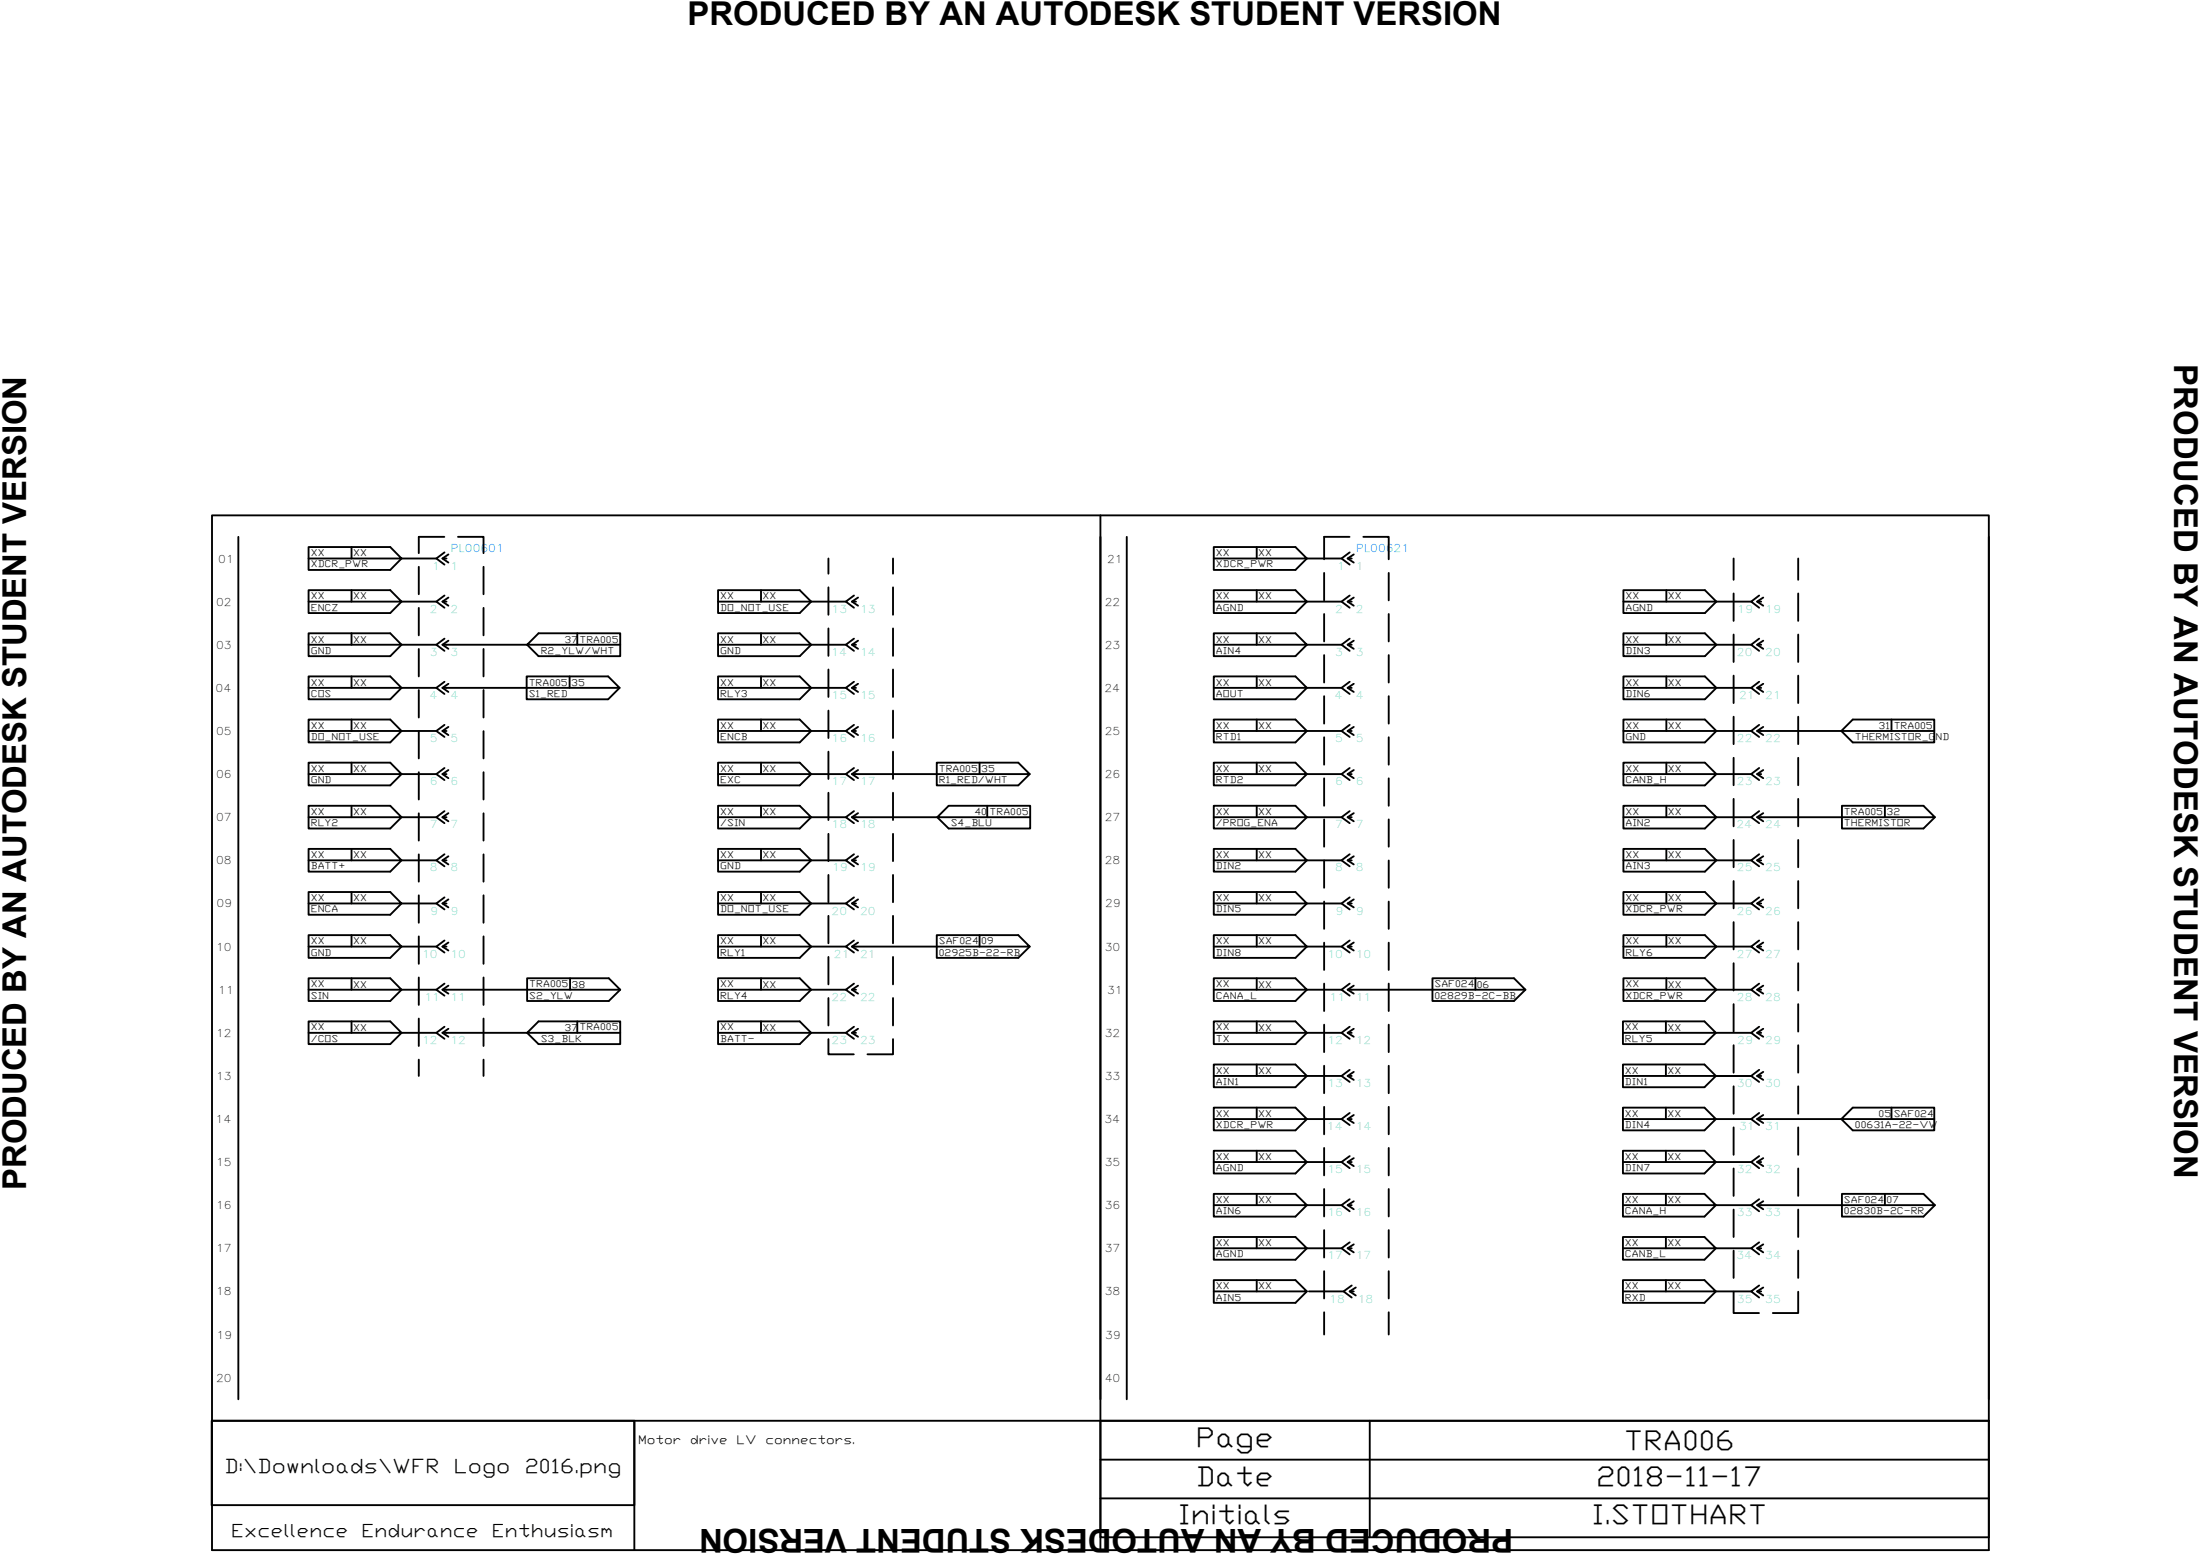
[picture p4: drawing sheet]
<svg xmlns="http://www.w3.org/2000/svg" width="297mm" height="210mm" viewBox="0 0 297 210" stroke-linecap="round" stroke-linejoin="round" font-family="sans-serif">
<g fill="none" stroke="#000" stroke-width=".25">
<path d="M28.6 69.6h239.9v139.6h-239.9zM32.2 72.5v116.4M41.7 75.4h12.5l-1.5-1.6h-11v3.1h11l1.5-1.5h4.7M47.5 73.8v1.6M47.5 79.7v1.5M56.5 76.5v3.7M59.7 75.4h.6M60 72.5h-3.5v2.2M60 74.6l-1.1 .8 1.1 .8M60.5 74.8l-.8 .6 .8 .5M61.8 72.5h3.5v2.2M65.3 76.5v3.7"/>
<path d="M102.8 79.7v1.5M111.9 75.4v2M111.9 79.3v3.7M120.6 75.4v2M120.6 79.3v3.7M148.6 69.6v139.6M152.1 72.5v116.4M163.9 75.4h12.6l-1.6-1.6h-11v3.1h11l1.6-1.5h4.6M169.7 73.8v1.6M169.7 79.7v1.5M178.8 77.3v3.7M182 75.4h.5"/>
<path d="M182.2 72.5h-3.4v3M182.2 74.6l-1.1 .8 1.1 .8M182.8 74.8l-.8 .6 .8 .5M184.1 72.5h3.4v3M187.5 77.3v3.7M225 79.7v1.5M234.1 75.4v2.9M242.8 75.4v2.9M268.5 72.5v116.4M41.7 81.2h12.5l-1.5-1.5h-11v3.1h11l1.5-1.6h4.7M41.7 87h12.5l-1.5-1.5h-11v3.1h11l1.5-1.6h4.7M41.7 92.9h12.5l-1.5-1.6h-11v3.1h11l1.5-1.5h4.7"/>
<path d="M41.7 98.7h12.5l-1.5-1.6h-11v3.1h11l1.5-1.5h4.7M47.5 85.5v1.5M47.5 91.3v1.6M47.5 97.1v1.6M56.5 82.1v3.7M56.5 87.6v3.7M56.5 93.1v3.8M56.5 98.7v3.7M59.7 87h11.5l1.5 1.6h11v-3.1h-11l-1.5 1.5h12.5M59.7 81.2h.6M59.7 92.9h11.5M59.7 98.7h.6"/>
<path d="M60 80.4l-1.1 .8 1.1 .8M60 86.2l-1.1 .8 1.1 .9M60 92l-1.1 .9 1.1 .8M60 97.8l-1.1 .9 1.1 .8M60.5 80.7l-.8 .5 .8 .6M60.5 86.5l-.8 .5 .8 .6M60.5 92.3l-.8 .6 .8 .5M60.5 98.1l-.8 .6 .8 .5M65.3 82.1v3.7M65.3 87.6v3.7M65.3 93.1v3.8M65.3 98.7v3.7"/>
<path d="M71.1 92.9h12.6l-1.6-1.6h-11v3.1h11l1.6-1.5M76.9 91.3v1.6M77.9 85.5v1.5M97 81.2h12.5l-1.5-1.5h-11v3.1h11l1.5-1.6h4.7M97 87h12.5l-1.5-1.5h-11v3.1h11l1.5-1.6h4.7M97 92.9h12.5l-1.5-1.6h-11v3.1h11l1.5-1.5h4.7M97 98.7h12.5l-1.5-1.6h-11v3.1h11l1.5-1.5h4.7M102.8 85.5v1.5M102.8 91.3v1.6M102.8 97.1v1.6M111.9 84.8v3.7M111.9 90.4v3.7"/>
<path d="M111.9 95.9v3.7M115 81.2h.6M115 87h.6M115 92.9h.6M115 98.7h.6M115.3 80.4l-1.1 .8 1.1 .8M115.3 86.2l-1.1 .8 1.1 .9M115.3 92l-1.1 .9 1.1 .8M115.3 97.8l-1.1 .9 1.1 .8M115.9 80.7l-.9 .5 .9 .6M115.9 86.5l-.9 .5 .9 .6M115.9 92.3l-.9 .6 .9 .5"/>
<path d="M115.9 98.1l-.9 .6 .9 .5M120.6 84.8v3.7M120.6 90.4v3.7M120.6 95.9v3.7M163.9 81.2h12.6l-1.6-1.5h-11v3.1h11l1.6-1.6h4.6M163.9 87h12.6l-1.6-1.5h-11v3.1h11l1.6-1.6h4.6M163.9 92.9h12.6l-1.6-1.6h-11v3.1h11l1.6-1.5h4.6M163.9 98.7h12.6l-1.6-1.6h-11v3.1h11l1.6-1.5h4.6M169.7 85.5v1.5M169.7 91.3v1.6M169.7 97.1v1.6M178.8 82.9v3.7"/>
<path d="M178.8 88.4v3.7M178.8 94v3.7M178.8 99.5v3.7M182 81.2h.5M182 87h.5M182 92.9h.5M182 98.7h.5M182.2 80.4l-1.1 .8 1.1 .8M182.2 86.2l-1.1 .8 1.1 .9M182.2 92l-1.1 .9 1.1 .8M182.2 97.8l-1.1 .9 1.1 .8M182.8 80.7l-.8 .5 .8 .6"/>
<path d="M182.8 86.5l-.8 .5 .8 .6M182.8 92.3l-.8 .6 .8 .5M182.8 98.1l-.8 .6 .8 .5M187.5 82.9v3.7M187.5 88.4v3.7M187.5 94v3.7M187.5 99.5v3.7M219.2 81.2h12.5l-1.5-1.5h-11v3.1h11l1.5-1.6h4.7M219.2 87h12.5l-1.5-1.5h-11v3.1h11l1.5-1.6h4.7M219.2 92.9h12.5l-1.5-1.6h-11v3.1h11l1.5-1.5h4.7M219.2 98.7h12.5l-1.5-1.6h-11v3.1h11l1.5-1.5h4.7M225 85.5v1.5"/>
<path d="M225 91.3v1.6M225 97.1v1.6M234.1 80.1v3.7M234.1 85.7v3.7M234.1 91.2v3.7M234.1 96.7v3.7M237.2 98.7h11.4l1.6 1.5h11v-3.1h-11l-1.6 1.6h12.6M237.2 81.2h.6M237.2 87h.6M237.2 92.9h.6M237.5 80.4l-1.1 .8 1.1 .8M237.5 86.2l-1.1 .8 1.1 .9"/>
<path d="M237.5 92l-1.1 .9 1.1 .8M237.5 97.8l-1.1 .9 1.1 .8M238.1 80.7l-.9 .5 .9 .6M238.1 86.5l-.9 .5 .9 .6M238.1 92.3l-.9 .6 .9 .5M238.1 98.1l-.9 .6 .9 .5M242.8 80.1v3.7M242.8 85.7v3.7M242.8 91.2v3.7M242.8 96.7v3.7M255.4 97.1v1.6M41.7 104.5h12.5l-1.5-1.6h-11v3.1h11l1.5-1.5h4.7"/>
<path d="M41.7 110.3h12.5l-1.5-1.5h-11v3h11l1.5-1.5h4.7M41.7 116.1h12.5l-1.5-1.5h-11v3.1h11l1.5-1.6h4.7M47.5 102.9v1.6M47.5 108.8v1.5M47.5 114.6v1.5M56.5 104.2v3.7M56.5 109.8v3.7M56.5 115.3v3.7M59.7 104.5h.6M59.7 110.3h.6M59.7 116.1h.6M60 103.7l-1.1 .8 1.1 .8"/>
<path d="M60 109.5l-1.1 .8 1.1 .8M60 115.3l-1.1 .8 1.1 .8M60.5 103.9l-.8 .6 .8 .5M60.5 109.8l-.8 .5 .8 .6M60.5 115.6l-.8 .5 .8 .6M65.3 104.2v3.7M65.3 109.8v3.7M65.3 115.3v3.7M97 104.5h12.5l-1.5-1.6h-11v3.1h11l1.5-1.5h4.7M97 110.3h12.5l-1.5-1.5h-11v3h11l1.5-1.5h4.7M97 116.1h12.5l-1.5-1.5h-11v3.1h11l1.5-1.6h4.7M102.8 102.9v1.6"/>
<path d="M102.8 108.8v1.5M102.8 114.6v1.5M111.9 101.5v3.6M111.9 107v3.7M111.9 112.6v3.6M111.9 118.1v3.7M115 104.5h24l-1.5-1.6h-11v3.1h11l1.5-1.5M115 110.3h11.5M115 116.1h.6M115.3 103.7l-1.1 .8 1.1 .8M115.3 109.5l-1.1 .8 1.1 .8M115.3 115.3l-1.1 .8 1.1 .8"/>
<path d="M115.9 103.9l-.9 .6 .9 .5M115.9 109.8l-.9 .5 .9 .6M115.9 115.6l-.9 .5 .9 .6M120.6 101.5v3.6M120.6 107v3.7M120.6 112.6v3.6M120.6 118.1v3.7M126.5 110.3l1.6 1.5h11v-3h-11l-1.6 1.5h12.6M132.3 102.9v1.6M133.3 108.8v1.5M163.9 104.5h12.6l-1.6-1.6h-11v3.1h11l1.6-1.5h4.6M163.9 110.3h12.6l-1.6-1.5h-11v3h11l1.6-1.5h4.6"/>
<path d="M163.9 116.1h12.6l-1.6-1.5h-11v3.1h11l1.6-1.6h4.6M169.7 102.9v1.6M169.7 108.8v1.5M169.7 114.6v1.5M178.8 105.1v3.7M178.8 110.6v3.7M178.8 116.2v3.6M182 104.5h.5M182 110.3h.5M182 116.1h.5M182.2 103.7l-1.1 .8 1.1 .8M182.2 109.5l-1.1 .8 1.1 .8"/>
<path d="M182.2 115.3l-1.1 .8 1.1 .8M182.8 103.9l-.8 .6 .8 .5M182.8 109.8l-.8 .5 .8 .6M182.8 115.6l-.8 .5 .8 .6M187.5 105.1v3.7M187.5 110.6v3.7M187.5 116.2v3.6M219.2 104.5h12.5l-1.5-1.6h-11v3.1h11l1.5-1.5h4.7M219.2 110.3h12.5l-1.5-1.5h-11v3h11l1.5-1.5h4.7M219.2 116.1h12.5l-1.5-1.5h-11v3.1h11l1.5-1.6h4.7M225 102.9v1.6M225 108.8v1.5"/>
<path d="M225 114.6v1.5M234.1 102.3v3.7M234.1 107.8v3.7M234.1 113.4v3.7M234.1 118.9v3.7M237.2 110.3h24l-1.5-1.5h-11v3h11l1.5-1.5M237.2 104.5h.6M237.2 116.1h.6M237.5 103.7l-1.1 .8 1.1 .8M237.5 109.5l-1.1 .8 1.1 .8M237.5 115.3l-1.1 .8 1.1 .8M238.1 103.9l-.9 .6 .9 .5"/>
<path d="M238.1 109.8l-.9 .5 .9 .6M238.1 115.6l-.9 .5 .9 .6M242.8 102.3v3.7M242.8 107.8v3.7M242.8 113.4v3.7M242.8 118.9v3.7M254.5 108.8v1.5M41.7 122h12.5l-1.5-1.6h-11v3.1h11l1.5-1.5h4.7M41.7 127.8h12.5l-1.5-1.6h-11v3.1h11l1.5-1.5h4.7M41.7 133.6h12.5l-1.5-1.5h-11v3h11l1.5-1.5h4.7M41.7 139.4h12.5l-1.5-1.5h-11v3h11l1.5-1.5h4.7M47.5 120.4v1.6"/>
<path d="M47.5 126.2v1.6M47.5 132.1v1.5M47.5 137.9v1.5M56.5 120.9v3.7M56.5 126.4v3.7M56.5 131.9v3.8M56.5 137.5v3.7M59.7 133.6h24l-1.5-1.5h-11v3h11l1.5-1.5M59.7 139.4h11.5l1.5 1.5h11v-3h-11l-1.5 1.5h12.5M59.7 122h.6M59.7 127.8h.6M60 121.1l-1.1 .9 1.1 .8"/>
<path d="M60 127l-1.1 .8 1.1 .8M60 132.8l-1.1 .8 1.1 .8M60 138.6l-1.1 .8 1.1 .8M60.5 121.4l-.8 .6 .8 .5M60.5 127.2l-.8 .6 .8 .5M60.5 133l-.8 .6 .8 .5M60.5 138.9l-.8 .5 .8 .5M65.3 120.9v3.7M65.3 126.4v3.7M65.3 131.9v3.8M65.3 137.5v3.7M77 132.1v1.5"/>
<path d="M77.9 137.9v1.5M97 122h12.5l-1.5-1.6h-11v3.1h11l1.5-1.5h4.7M97 127.8h12.5l-1.5-1.6h-11v3.1h11l1.5-1.5h4.7M97 133.6h12.5l-1.5-1.5h-11v3h11l1.5-1.5h4.7M97 139.4h12.5l-1.5-1.5h-11v3h11l1.5-1.5h4.7M102.8 120.4v1.6M102.8 126.2v1.6M102.8 132.1v1.5M102.8 137.9v1.5M111.9 123.6v3.7M111.9 129.2v3.7M111.9 134.7v3.7"/>
<path d="M115 127.8h24l-1.5-1.6h-11v3.1h11l1.5-1.5M115 122h.6M115 133.6h.6M115 139.4h.6M115.3 121.1l-1.1 .9 1.1 .8M115.3 127l-1.1 .8 1.1 .8M115.3 132.8l-1.1 .8 1.1 .8M115.3 138.6l-1.1 .8 1.1 .8M115.9 121.4l-.9 .6 .9 .5M115.9 127.2l-.9 .6 .9 .5M115.9 133l-.9 .6 .9 .5M115.9 138.9l-.9 .5 .9 .5"/>
<path d="M120.6 123.6v3.7M120.6 129.2v3.7M120.6 134.7v3.7M132.3 126.2v1.6M163.9 122h12.6l-1.6-1.6h-11v3.1h11l1.6-1.5h4.6M163.9 127.8h12.6l-1.6-1.6h-11v3.1h11l1.6-1.5h4.6M163.9 133.6h12.6l-1.6-1.5h-11v3h11l1.6-1.5h4.6M163.9 139.4h12.6l-1.6-1.5h-11v3h11l1.6-1.5h4.6M169.7 120.4v1.6M169.7 126.2v1.6M169.7 132.1v1.5M169.7 137.9v1.5"/>
<path d="M178.8 121.7v3.7M178.8 127.2v3.7M178.8 132.8v3.7M178.8 138.3v3.7M182 133.6h24l-1.6-1.5h-11v3h11l1.6-1.5M182 122h.5M182 127.8h.5M182 139.4h.5M182.2 121.1l-1.1 .9 1.1 .8M182.2 127l-1.1 .8 1.1 .8M182.2 132.8l-1.1 .8 1.1 .8M182.2 138.6l-1.1 .8 1.1 .8"/>
<path d="M182.8 121.4l-.8 .6 .8 .5M182.8 127.2l-.8 .6 .8 .5M182.8 133l-.8 .6 .8 .5M182.8 138.9l-.8 .5 .8 .5M187.5 121.7v3.7M187.5 127.2v3.7M187.5 132.8v3.7M187.5 138.3v3.7M199.2 132.1v1.5M219.1 139.4h12.6l-1.6-1.5h-11v3h11l1.6-1.5M219.2 122h12.5l-1.5-1.6h-11v3.1h11l1.5-1.5h4.7M219.2 127.8h12.5l-1.5-1.6h-11v3.1h11l1.5-1.5h4.7"/>
<path d="M219.2 133.6h12.5l-1.5-1.5h-11v3h11l1.5-1.5h4.7M224.9 137.9v1.5M225 120.4v1.6M225 126.2v1.6M225 132.1v1.5M231.7 139.4h4.7M234.1 124.5v3.7M234.1 130v3.7M234.1 135.5v3.7M237.2 122h.6M237.2 127.8h.6M237.2 133.6h.6"/>
<path d="M237.2 139.4h.6M237.5 121.1l-1.1 .9 1.1 .8M237.5 127l-1.1 .8 1.1 .8M237.5 132.8l-1.1 .8 1.1 .8M237.5 138.6l-1.1 .8 1.1 .8M238.1 121.4l-.9 .6 .9 .5M238.1 127.2l-.9 .6 .9 .5M238.1 133l-.9 .6 .9 .5M238.1 138.9l-.9 .5 .9 .5M242.8 124.5v3.7M242.8 130v3.7M242.8 135.5v3.7"/>
<path d="M56.5 143v2.2M65.3 143v2.2M111.9 140.3v2h3.4M120.6 140.3v2h-3.5M163.9 145.2h12.6l-1.6-1.5h-11v3.1h11l1.6-1.6h4.6M163.9 151.1h12.6l-1.6-1.6h-11v3.1h11l1.6-1.5h4.6M163.9 156.9h12.6l-1.6-1.6h-11v3.1h11l1.6-1.5h4.6M169.7 143.7v1.5M169.7 149.5v1.6M169.7 155.3v1.6M178.8 143.9v3.7M178.8 149.4v3.7"/>
<path d="M178.8 155v3.7M182 145.2h.5M182 151.1h.5M182 156.9h.5M182.2 144.4l-1.1 .8 1.1 .8M182.2 150.2l-1.1 .9 1.1 .8M182.2 156.1l-1.1 .8 1.1 .8M182.8 144.7l-.8 .5 .8 .6M182.8 150.5l-.8 .6 .8 .5M182.8 156.3l-.8 .6 .8 .5M187.5 143.9v3.7M187.5 149.4v3.7"/>
<path d="M187.5 155v3.7M219.1 145.2h12.6l-1.6-1.5h-11v3.1h11l1.6-1.6M219.1 151.1h12.6l-1.6-1.6h-11v3.1h11l1.6-1.5M219.1 156.9h12.6l-1.6-1.6h-11v3.1h11l1.6-1.5M224.9 143.7v1.5M224.9 149.5v1.6M224.9 155.3v1.6M231.7 145.2h4.7M231.7 151.1h4.7M231.7 156.9h4.7M234.1 141.1v3.7M234.1 146.6v3.7"/>
<path d="M234.1 152.2v3.7M234.1 157.7v3.7M237.2 151.1h11.4l1.6 1.5h11v-3.1h-11l-1.6 1.6h12.6M237.2 145.2h.6M237.2 156.9h.6M237.5 144.4l-1.1 .8 1.1 .8M237.5 150.2l-1.1 .9 1.1 .8M237.5 156.1l-1.1 .8 1.1 .8M238.1 144.7l-.9 .5 .9 .6M238.1 150.5l-.9 .6 .9 .5M238.1 156.3l-.9 .6 .9 .5M242.8 141.1v3.7"/>
<path d="M242.8 146.6v3.7M242.8 152.2v3.7M242.8 157.7v3.7M255.4 149.5v1.6M163.9 162.7h12.6l-1.6-1.5h-11v3h11l1.6-1.5h4.6M163.9 168.5h12.6l-1.6-1.5h-11v3h11l1.6-1.5h4.6M163.9 174.3h12.6l-1.6-1.5h-11v3.1h11l1.6-1.6M169.7 161.2v1.5M169.7 167v1.5M169.7 172.8v1.5M176.7 174.3h4.7M178.8 160.5v3.7"/>
<path d="M178.8 166v3.7M178.8 171.6v3.7M178.8 177.1v3M182 162.7h.5M182 168.5h.5M182.2 161.9l-1.1 .8 1.1 .8M182.2 167.7l-1.1 .8 1.1 .8M182.2 174.3h.6M182.5 173.5l-1.1 .8 1.1 .8M182.8 162.2l-.8 .5 .8 .5M182.8 168l-.8 .5 .8 .6M183.1 173.8l-.9 .5 .9 .6"/>
<path d="M187.5 160.5v3.7M187.5 166v3.7M187.5 171.6v3.7M187.5 177.1v3M219.1 162.7h12.6l-1.6-1.5h-11v3h11l1.6-1.5M219.1 168.5h12.6l-1.6-1.5h-11v3h11l1.6-1.5M219.1 174.3h12.6l-1.6-1.5h-11v3.1h11l1.6-1.6M224.9 161.2v1.5M224.9 167v1.5M224.9 172.8v1.5M231.7 162.7h4.7M231.7 168.5h4.7"/>
<path d="M231.7 174.3h4.7M234.1 174.4v2.8h3.4M234.1 163.3v3.7M234.1 168.8v3.7M237.2 162.7h24l-1.5-1.5h-11v3h11l1.5-1.5M237.2 168.5h.6M237.2 174.3h.6M237.5 161.9l-1.1 .8 1.1 .8M237.5 167.7l-1.1 .8 1.1 .8M237.5 173.5l-1.1 .8 1.1 .8M238.1 162.2l-.9 .5 .9 .5M238.1 168l-.9 .5 .9 .6"/>
<path d="M238.1 173.8l-.9 .5 .9 .6M242.8 174.4v2.8h-3.4M242.8 163.3v3.7M242.8 168.8v3.7M254.5 161.2v1.5M28.6 191.8h57v11.4h-57zM28.6 191.8h239.9v15.7h-119.9v-15.7M85.6 191.8v17.4M148.6 197h119.9M184.9 191.8v15.7M148.6 202.3h119.9"/>
</g>
<g font-size="4.4">
<text x="92.8" y="3.4">PRODUCED BY AN AUTODESK STUDENT VERSION</text>
<text x="293.6" y="49.2" transform="rotate(90 293.6 49.2)">PRODUCED BY AN AUTODESK STUDENT VERSION</text>
<text x="3.5" y="160.6" transform="rotate(-90 3.5 160.6)">PRODUCED BY AN AUTODESK STUDENT VERSION</text>
<text x="204.3" y="206.4" transform="rotate(180 204.3 206.4)">PRODUCED BY AN AUTODESK STUDENT VERSION</text>
</g>
<g font-size="3.7">
<text x="161.5" y="195.3">Page</text>
<text x="219.3" y="195.7">TRA006</text>
<text x="161.4" y="200.5">Date</text>
<text x="215.5" y="200.5">2018-11-17</text>
<text x="159" y="205.8">Initials</text>
<text x="214.9" y="205.8">I.STOTHART</text>
</g>
<g font-size="2.7">
<text x="30.3" y="198.8">D:\Downloads\WFR</text>
<text x="61.3" y="198.8">Logo</text>
<text x="70.8" y="198.8">2016.png</text>
</g>
<g font-size="2.4">
<text x="31.2" y="207.4">Excellence</text>
<text x="48.8" y="207.4">Endurance</text>
<text x="66.4" y="207.4">Enthusiasm</text>
</g>
<g font-size="1.6">
<text x="86.2" y="194.9">Motor</text>
<text x="93.2" y="194.9">drive</text>
<text x="99.4" y="194.9">LV</text>
<text x="103.4" y="194.9">connectors.</text>
</g>
<g font-size="1.5">
<text x="29.5" y="75.9">01</text>
<text x="149.5" y="75.9">21</text>
<text x="29.2" y="81.8">02</text>
<text x="149.2" y="81.8">22</text>
<text x="29.2" y="87.6">03</text>
<text x="149.2" y="87.6">23</text>
<text x="29.1" y="93.4">04</text>
<text x="149.1" y="93.4">24</text>
<text x="29.2" y="99.2">05</text>
<text x="149.2" y="99.2">25</text>
<text x="29.2" y="105">06</text>
<text x="149.2" y="105">26</text>
<text x="29.2" y="110.9">07</text>
<text x="149.2" y="110.9">27</text>
<text x="29.2" y="116.7">08</text>
<text x="149.2" y="116.7">28</text>
<text x="29.2" y="122.5">09</text>
<text x="149.2" y="122.5">29</text>
<text x="29.2" y="128.3">10</text>
<text x="149.2" y="128.3">30</text>
<text x="29.5" y="134.1">11</text>
<text x="149.5" y="134.1">31</text>
<text x="29.2" y="139.9">12</text>
<text x="149.2" y="139.9">32</text>
<text x="29.2" y="145.8">13</text>
<text x="149.2" y="145.8">33</text>
<text x="29.1" y="151.6">14</text>
<text x="149.1" y="151.6">34</text>
<text x="29.2" y="157.4">15</text>
<text x="149.2" y="157.4">35</text>
<text x="29.2" y="163.2">16</text>
<text x="149.2" y="163.2">36</text>
<text x="29.2" y="169.1">17</text>
<text x="149.2" y="169.1">37</text>
<text x="29.2" y="174.9">18</text>
<text x="149.2" y="174.9">38</text>
<text x="29.2" y="180.7">19</text>
<text x="149.2" y="180.7">39</text>
<text x="29.2" y="186.5">20</text>
<text x="149.2" y="186.5">40</text>
</g>
<g font-size="1.5" fill="#6eddc1">
<text x="58.3" y="76.9">1</text>
<text x="60.8" y="76.9">1</text>
<text x="180.6" y="76.9">1</text>
<text x="183.1" y="76.9">1</text>
<text x="58" y="82.7">2</text>
<text x="60.8" y="82.7">2</text>
<text x="112.3" y="82.7">13</text>
<text x="116.1" y="82.7">13</text>
<text x="180.3" y="82.7">2</text>
<text x="183.1" y="82.7">2</text>
<text x="234.6" y="82.7">19</text>
<text x="238.3" y="82.7">19</text>
<text x="58" y="88.5">3</text>
<text x="60.8" y="88.5">3</text>
<text x="112.2" y="88.5">14</text>
<text x="116.1" y="88.5">14</text>
<text x="180.3" y="88.5">3</text>
<text x="183.1" y="88.5">3</text>
<text x="234.5" y="88.5">20</text>
<text x="238.3" y="88.5">20</text>
<text x="58" y="94.4">4</text>
<text x="60.8" y="94.4">4</text>
<text x="112.3" y="94.4">15</text>
<text x="116.1" y="94.4">15</text>
<text x="180.2" y="94.4">4</text>
<text x="183.1" y="94.4">4</text>
<text x="234.8" y="94.4">21</text>
<text x="238.3" y="94.4">21</text>
<text x="58" y="100.2">5</text>
<text x="60.8" y="100.2">5</text>
<text x="112.3" y="100.2">16</text>
<text x="116.1" y="100.2">16</text>
<text x="180.3" y="100.2">5</text>
<text x="183.1" y="100.2">5</text>
<text x="234.5" y="100.2">22</text>
<text x="238.3" y="100.2">22</text>
<text x="58" y="106">6</text>
<text x="60.8" y="106">6</text>
<text x="112.3" y="106">17</text>
<text x="116.1" y="106">17</text>
<text x="180.3" y="106">6</text>
<text x="183.1" y="106">6</text>
<text x="234.5" y="106">23</text>
<text x="238.3" y="106">23</text>
<text x="58" y="111.8">7</text>
<text x="60.8" y="111.8">7</text>
<text x="112.3" y="111.8">18</text>
<text x="116.1" y="111.8">18</text>
<text x="180.3" y="111.8">7</text>
<text x="183.1" y="111.8">7</text>
<text x="234.4" y="111.8">24</text>
<text x="238.3" y="111.8">24</text>
<text x="58" y="117.6">8</text>
<text x="60.8" y="117.6">8</text>
<text x="112.3" y="117.6">19</text>
<text x="116.1" y="117.6">19</text>
<text x="180.3" y="117.6">8</text>
<text x="183.1" y="117.6">8</text>
<text x="234.5" y="117.6">25</text>
<text x="238.3" y="117.6">25</text>
<text x="58.1" y="123.5">9</text>
<text x="60.8" y="123.5">9</text>
<text x="112.3" y="123.5">20</text>
<text x="116.1" y="123.5">20</text>
<text x="180.3" y="123.5">9</text>
<text x="183.1" y="123.5">9</text>
<text x="234.5" y="123.5">26</text>
<text x="238.3" y="123.5">26</text>
<text x="57" y="129.3">10</text>
<text x="60.8" y="129.3">10</text>
<text x="112.6" y="129.3">21</text>
<text x="116.1" y="129.3">21</text>
<text x="179.2" y="129.3">10</text>
<text x="183.1" y="129.3">10</text>
<text x="234.5" y="129.3">27</text>
<text x="238.3" y="129.3">27</text>
<text x="57.3" y="135.1">11</text>
<text x="60.8" y="135.1">11</text>
<text x="112.3" y="135.1">22</text>
<text x="116.1" y="135.1">22</text>
<text x="179.5" y="135.1">11</text>
<text x="183.1" y="135.1">11</text>
<text x="234.5" y="135.1">28</text>
<text x="238.3" y="135.1">28</text>
<text x="57" y="140.9">12</text>
<text x="60.8" y="140.9">12</text>
<text x="112.3" y="140.9">23</text>
<text x="116.1" y="140.9">23</text>
<text x="179.2" y="140.9">12</text>
<text x="183.1" y="140.9">12</text>
<text x="234.6" y="140.9">29</text>
<text x="238.3" y="140.9">29</text>
<text x="179.2" y="146.7">13</text>
<text x="183.1" y="146.7">13</text>
<text x="234.5" y="146.7">30</text>
<text x="238.3" y="146.7">30</text>
<text x="179.2" y="152.5">14</text>
<text x="183.1" y="152.5">14</text>
<text x="234.8" y="152.5">31</text>
<text x="238.3" y="152.5">31</text>
<text x="179.2" y="158.4">15</text>
<text x="183.1" y="158.4">15</text>
<text x="234.5" y="158.4">32</text>
<text x="238.3" y="158.4">32</text>
<text x="179.2" y="164.2">16</text>
<text x="183.1" y="164.2">16</text>
<text x="234.5" y="164.2">33</text>
<text x="238.3" y="164.2">33</text>
<text x="179.2" y="170">17</text>
<text x="183.1" y="170">17</text>
<text x="234.4" y="170">34</text>
<text x="238.3" y="170">34</text>
<text x="179.5" y="175.8">18</text>
<text x="183.3" y="175.8">18</text>
<text x="234.5" y="175.8">35</text>
<text x="238.3" y="175.8">35</text>
</g>
<g font-size="1.5" fill="#007fff">
<text x="60.8" y="74.6">PL00601</text>
<text x="183.1" y="74.6">PL00621</text>
</g>
<g font-size="1.3">
<text x="42" y="75.1">XX</text>
<text x="42" y="76.6">XDCR_PWR</text>
<text x="47.7" y="75.1">XX</text>
<text x="164.2" y="75.1">XX</text>
<text x="164.2" y="76.6">XDCR_PWR</text>
<text x="169.9" y="75.1">XX</text>
<text x="42" y="80.9">XX</text>
<text x="42" y="82.4">ENCZ</text>
<text x="47.7" y="80.9">XX</text>
<text x="97.2" y="80.9">XX</text>
<text x="97.2" y="82.4">DO_NOT_USE</text>
<text x="103" y="80.9">XX</text>
<text x="164.2" y="80.9">XX</text>
<text x="164.2" y="82.4">AGND</text>
<text x="169.9" y="80.9">XX</text>
<text x="219.5" y="80.9">XX</text>
<text x="219.5" y="82.4">AGND</text>
<text x="225.2" y="80.9">XX</text>
<text x="42" y="86.7">XX</text>
<text x="42" y="88.2">GND</text>
<text x="47.7" y="86.7">XX</text>
<text x="73" y="88.2">R2_YLW/WHT</text>
<text x="76.2" y="86.7">37TRA005</text>
<text x="97.2" y="86.7">XX</text>
<text x="97.2" y="88.2">GND</text>
<text x="103" y="86.7">XX</text>
<text x="164.2" y="86.7">XX</text>
<text x="164.2" y="88.2">AIN4</text>
<text x="169.9" y="86.7">XX</text>
<text x="219.5" y="86.7">XX</text>
<text x="219.5" y="88.2">DIN3</text>
<text x="225.2" y="86.7">XX</text>
<text x="42" y="92.6">XX</text>
<text x="42" y="94.1">COS</text>
<text x="47.7" y="92.6">XX</text>
<text x="71.4" y="92.6">TRA005</text>
<text x="71.4" y="94.1">S1_RED</text>
<text x="77.1" y="92.6">35</text>
<text x="97.2" y="92.6">XX</text>
<text x="97.2" y="94.1">RLY3</text>
<text x="103" y="92.6">XX</text>
<text x="164.2" y="92.6">XX</text>
<text x="164.2" y="94.1">AOUT</text>
<text x="169.9" y="92.6">XX</text>
<text x="219.5" y="92.6">XX</text>
<text x="219.5" y="94.1">DIN6</text>
<text x="225.2" y="92.6">XX</text>
<text x="42" y="98.4">XX</text>
<text x="42" y="99.9">DO_NOT_USE</text>
<text x="47.7" y="98.4">XX</text>
<text x="97.2" y="98.4">XX</text>
<text x="97.2" y="99.9">ENCB</text>
<text x="103" y="98.4">XX</text>
<text x="164.2" y="98.4">XX</text>
<text x="164.2" y="99.9">RTD1</text>
<text x="169.9" y="98.4">XX</text>
<text x="219.5" y="98.4">XX</text>
<text x="219.5" y="99.9">GND</text>
<text x="225.2" y="98.4">XX</text>
<text x="250.5" y="99.9">THERMISTOR_GND</text>
<text x="253.6" y="98.4">31 TRA005</text>
<text x="42" y="104.2">XX</text>
<text x="42" y="105.7">GND</text>
<text x="47.7" y="104.2">XX</text>
<text x="97.2" y="104.2">XX</text>
<text x="97.2" y="105.7">EXC</text>
<text x="103" y="104.2">XX</text>
<text x="126.8" y="104.2">TRA005</text>
<text x="126.8" y="105.7">R1_RED/WHT</text>
<text x="132.5" y="104.2">35</text>
<text x="164.2" y="104.2">XX</text>
<text x="164.2" y="105.7">RTD2</text>
<text x="169.9" y="104.2">XX</text>
<text x="219.5" y="104.2">XX</text>
<text x="219.5" y="105.7">CANB_H</text>
<text x="225.2" y="104.2">XX</text>
<text x="42" y="110">XX</text>
<text x="42" y="111.5">RLY2</text>
<text x="47.7" y="110">XX</text>
<text x="97.2" y="110">XX</text>
<text x="97.2" y="111.5">/SIN</text>
<text x="103" y="110">XX</text>
<text x="128.4" y="111.5">S4_BLU</text>
<text x="131.6" y="110">40 TRA005</text>
<text x="164.2" y="110">XX</text>
<text x="164.2" y="111.5">/PROG_ENA</text>
<text x="169.9" y="110">XX</text>
<text x="219.5" y="110">XX</text>
<text x="219.5" y="111.5">AIN2</text>
<text x="225.2" y="110">XX</text>
<text x="249" y="110">TRA005</text>
<text x="249" y="111.5">THERMISTOR</text>
<text x="254.7" y="110">32</text>
<text x="42" y="115.8">XX</text>
<text x="42" y="117.3">BATT+</text>
<text x="47.7" y="115.8">XX</text>
<text x="97.2" y="115.8">XX</text>
<text x="97.2" y="117.3">GND</text>
<text x="103" y="115.8">XX</text>
<text x="164.2" y="115.8">XX</text>
<text x="164.2" y="117.3">DIN2</text>
<text x="169.9" y="115.8">XX</text>
<text x="219.5" y="115.8">XX</text>
<text x="219.5" y="117.3">AIN3</text>
<text x="225.2" y="115.8">XX</text>
<text x="42" y="121.6">XX</text>
<text x="42" y="123.2">ENCA</text>
<text x="47.7" y="121.7">XX</text>
<text x="97.2" y="121.6">XX</text>
<text x="97.2" y="123.2">DO_NOT_USE</text>
<text x="103" y="121.7">XX</text>
<text x="164.2" y="121.6">XX</text>
<text x="164.2" y="123.2">DIN5</text>
<text x="169.9" y="121.7">XX</text>
<text x="219.5" y="121.6">XX</text>
<text x="219.5" y="123.2">XDCR_PWR</text>
<text x="225.2" y="121.7">XX</text>
<text x="42" y="127.5">XX</text>
<text x="42" y="129">GND</text>
<text x="47.7" y="127.5">XX</text>
<text x="97.2" y="127.5">XX</text>
<text x="97.2" y="129">RLY1</text>
<text x="103" y="127.5">XX</text>
<text x="126.8" y="127.5">SAF024</text>
<text x="126.8" y="129">02925B-22-RB</text>
<text x="132.5" y="127.5">09</text>
<text x="164.2" y="127.5">XX</text>
<text x="164.2" y="129">DIN8</text>
<text x="169.9" y="127.5">XX</text>
<text x="219.5" y="127.5">XX</text>
<text x="219.5" y="129">RLY6</text>
<text x="225.2" y="127.5">XX</text>
<text x="42" y="133.3">XX</text>
<text x="42" y="134.8">SIN</text>
<text x="47.7" y="133.3">XX</text>
<text x="71.5" y="133.3">TRA005</text>
<text x="71.5" y="134.8">S2_YLW</text>
<text x="77.2" y="133.3">38</text>
<text x="97.2" y="133.3">XX</text>
<text x="97.2" y="134.8">RLY4</text>
<text x="103" y="133.3">XX</text>
<text x="164.2" y="133.3">XX</text>
<text x="164.2" y="134.8">CANA_L</text>
<text x="169.9" y="133.3">XX</text>
<text x="193.7" y="133.3">SAF024</text>
<text x="193.7" y="134.8">02829B-2C-BB</text>
<text x="199.4" y="133.3">06</text>
<text x="219.5" y="133.3">XX</text>
<text x="219.5" y="134.8">XDCR_PWR</text>
<text x="225.2" y="133.3">XX</text>
<text x="42" y="139.1">XX</text>
<text x="42" y="140.6">/COS</text>
<text x="47.7" y="139.1">XX</text>
<text x="73" y="140.6">S3_BLK</text>
<text x="76.2" y="139.1">37TRA005</text>
<text x="97.2" y="139.1">XX</text>
<text x="97.2" y="140.6">BATT-</text>
<text x="103" y="139.1">XX</text>
<text x="164.2" y="139.1">XX</text>
<text x="164.2" y="140.6">TX</text>
<text x="169.9" y="139.1">XX</text>
<text x="219.4" y="139.1">XX</text>
<text x="219.4" y="140.6">RLY5</text>
<text x="225.1" y="139.1">XX</text>
<text x="164.2" y="144.9">XX</text>
<text x="164.2" y="146.4">AIN1</text>
<text x="169.9" y="144.9">XX</text>
<text x="219.4" y="144.9">XX</text>
<text x="219.4" y="146.4">DIN1</text>
<text x="225.1" y="144.9">XX</text>
<text x="164.2" y="150.7">XX</text>
<text x="164.2" y="152.3">XDCR_PWR</text>
<text x="169.9" y="150.7">XX</text>
<text x="219.4" y="150.7">XX</text>
<text x="219.4" y="152.3">DIN4</text>
<text x="225.1" y="150.7">XX</text>
<text x="250.5" y="152.3">00631A-22-VW</text>
<text x="253.6" y="150.7">05 SAF024</text>
<text x="164.2" y="156.6">XX</text>
<text x="164.2" y="158.1">AGND</text>
<text x="169.9" y="156.6">XX</text>
<text x="219.4" y="156.6">XX</text>
<text x="219.4" y="158.1">DIN7</text>
<text x="225.1" y="156.6">XX</text>
<text x="164.2" y="162.4">XX</text>
<text x="164.2" y="163.9">AIN6</text>
<text x="169.9" y="162.4">XX</text>
<text x="219.4" y="162.4">XX</text>
<text x="219.4" y="163.9">CANA_H</text>
<text x="225.1" y="162.4">XX</text>
<text x="249" y="162.4">SAF024</text>
<text x="249" y="163.9">02830B-2C-RR</text>
<text x="254.7" y="162.4">07</text>
<text x="164.2" y="168.2">XX</text>
<text x="164.2" y="169.7">AGND</text>
<text x="169.9" y="168.2">XX</text>
<text x="219.4" y="168.2">XX</text>
<text x="219.4" y="169.7">CANB_L</text>
<text x="225.1" y="168.2">XX</text>
<text x="164.2" y="174">XX</text>
<text x="164.2" y="175.5">AIN5</text>
<text x="169.9" y="174">XX</text>
<text x="219.4" y="174">XX</text>
<text x="219.4" y="175.5">RXD</text>
<text x="225.1" y="174">XX</text>
</g>
</svg>
